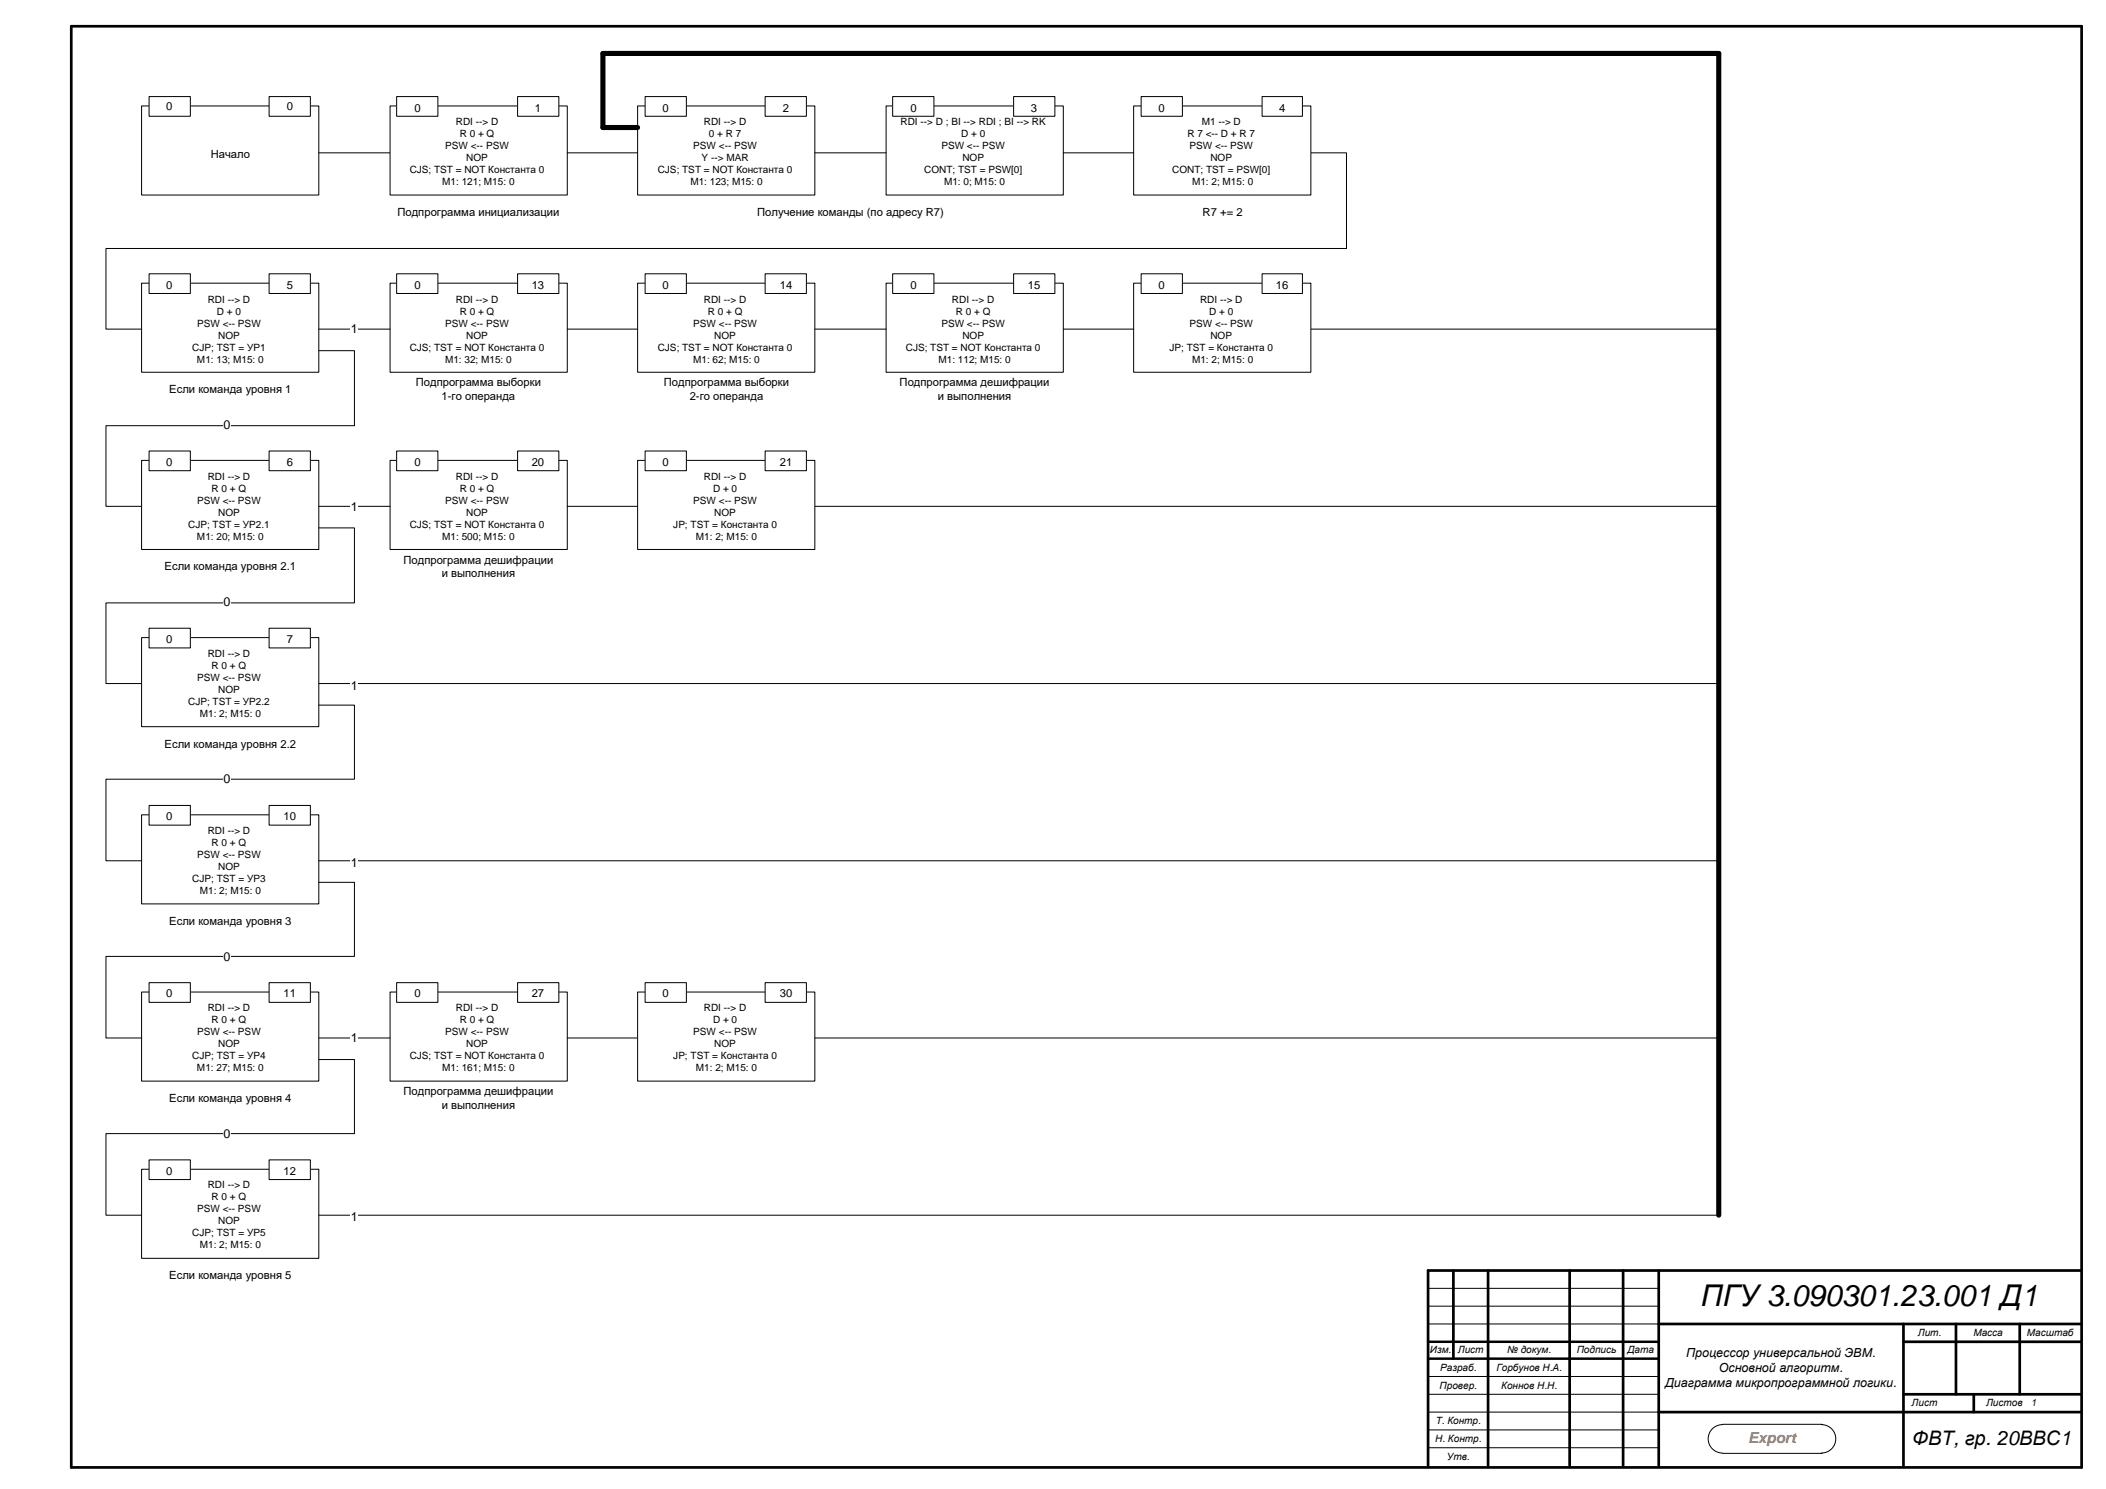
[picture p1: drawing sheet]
<svg xmlns="http://www.w3.org/2000/svg" width="594mm" height="420mm" viewBox="0 0 594 420" stroke-linecap="round" stroke-linejoin="round" font-family="sans-serif">
<path d="M40 29.9h50v25.1h-50z" fill="none" stroke="#000" stroke-width=".28"/>
<path d="M42.1 27.3h11.6v5.5h-11.6z" fill-rule="evenodd" fill="#fff"/>
<path d="M42.1 27.3h11.6v5.5h-11.6z" fill="none" stroke="#000" stroke-width=".28"/>
<path d="M75.9 27.3h11.7v5.5h-11.7z" fill-rule="evenodd" fill="#fff"/>
<path d="M75.9 27.3h11.7v5.5h-11.7zM90 43.1h20.1" fill="none" stroke="#000" stroke-width=".28"/>
<path d="M403 378.6h65M403 383.4h64.8" fill="none" stroke="#000" stroke-width=".7"/>
<path d="M110.1 29.9h50v25.1h-50z" fill-rule="evenodd" fill="#fff"/>
<path d="M110.1 29.9h50v25.1h-50z" fill="none" stroke="#000" stroke-width=".28"/>
<path d="M111.9 27.3h11.7v5.5h-11.7z" fill-rule="evenodd" fill="#fff"/>
<path d="M111.9 27.3h11.7v5.5h-11.7z" fill="none" stroke="#000" stroke-width=".28"/>
<path d="M146 27.3h11.7v5.5h-11.7z" fill-rule="evenodd" fill="#fff"/>
<path d="M146 27.3h11.7v5.5h-11.7z" fill="none" stroke="#000" stroke-width=".28"/>
<path d="M179.9 29.9h50v25.1h-50z" fill-rule="evenodd" fill="#fff"/>
<path d="M179.9 29.9h50v25.1h-50z" fill="none" stroke="#000" stroke-width=".28"/>
<path d="M182 27.3h11.7v5.5h-11.7z" fill-rule="evenodd" fill="#fff"/>
<path d="M182 27.3h11.7v5.5h-11.7z" fill="none" stroke="#000" stroke-width=".28"/>
<path d="M215.9 27.3h11.6v5.5h-11.6z" fill-rule="evenodd" fill="#fff"/>
<path d="M215.9 27.3h11.6v5.5h-11.6zM160.1 43.1h19.8" fill="none" stroke="#000" stroke-width=".28"/>
<path d="M250 29.9h50v25.1h-50z" fill-rule="evenodd" fill="#fff"/>
<path d="M250 29.9h50v25.1h-50z" fill="none" stroke="#000" stroke-width=".28"/>
<path d="M251.9 27.3h11.6v5.5h-11.6z" fill-rule="evenodd" fill="#fff"/>
<path d="M251.9 27.3h11.6v5.5h-11.6z" fill="none" stroke="#000" stroke-width=".28"/>
<path d="M286 27.3h11.7v5.5h-11.7z" fill-rule="evenodd" fill="#fff"/>
<path d="M286 27.3h11.7v5.5h-11.7zM229.9 43.1h20.1" fill="none" stroke="#000" stroke-width=".28"/>
<path d="M40 79.9h50v25.1h-50z" fill-rule="evenodd" fill="#fff"/>
<path d="M40 79.9h50v25.1h-50z" fill="none" stroke="#000" stroke-width=".28"/>
<path d="M42.1 77.3h11.6v5.5h-11.6z" fill-rule="evenodd" fill="#fff"/>
<path d="M42.1 77.3h11.6v5.5h-11.6z" fill="none" stroke="#000" stroke-width=".28"/>
<path d="M75.9 77.3h11.7v5.5h-11.7z" fill-rule="evenodd" fill="#fff"/>
<path d="M369.9 43.1h10v27h-350v22.8h10.1M75.9 77.3h11.7v5.5h-11.7z" fill="none" stroke="#000" stroke-width=".28"/>
<path d="M110.1 79.9h50v25.1h-50z" fill-rule="evenodd" fill="#fff"/>
<path d="M110.1 79.9h50v25.1h-50z" fill="none" stroke="#000" stroke-width=".28"/>
<path d="M111.9 77.3h11.7v5.5h-11.7z" fill-rule="evenodd" fill="#fff"/>
<path d="M111.9 77.3h11.7v5.5h-11.7z" fill="none" stroke="#000" stroke-width=".28"/>
<path d="M146 77.3h11.7v5.5h-11.7z" fill-rule="evenodd" fill="#fff"/>
<path d="M146 77.3h11.7v5.5h-11.7z" fill="none" stroke="#000" stroke-width=".28"/>
<path d="M179.9 79.9h50v25.1h-50z" fill-rule="evenodd" fill="#fff"/>
<path d="M179.9 79.9h50v25.1h-50z" fill="none" stroke="#000" stroke-width=".28"/>
<path d="M182 77.3h11.7v5.5h-11.7z" fill-rule="evenodd" fill="#fff"/>
<path d="M182 77.3h11.7v5.5h-11.7z" fill="none" stroke="#000" stroke-width=".28"/>
<path d="M215.9 77.3h11.6v5.5h-11.6z" fill-rule="evenodd" fill="#fff"/>
<path d="M215.9 77.3h11.6v5.5h-11.6z" fill="none" stroke="#000" stroke-width=".28"/>
<path d="M250 79.9h50v25.1h-50z" fill-rule="evenodd" fill="#fff"/>
<path d="M250 79.9h50v25.1h-50z" fill="none" stroke="#000" stroke-width=".28"/>
<path d="M251.9 77.3h11.6v5.5h-11.6z" fill-rule="evenodd" fill="#fff"/>
<path d="M251.9 77.3h11.6v5.5h-11.6z" fill="none" stroke="#000" stroke-width=".28"/>
<path d="M286 77.3h11.7v5.5h-11.7z" fill-rule="evenodd" fill="#fff"/>
<path d="M286 77.3h11.7v5.5h-11.7zM90 99h10v21.1h-70.1v22.8h10.1" fill="none" stroke="#000" stroke-width=".28"/>
<g fill="#fff">
<path d="M63 118h2.1v4.2h-2.1z" fill-rule="evenodd"/>
<path d="M40 129.9h50v25.1h-50z" fill-rule="evenodd"/>
</g>
<path d="M40 129.9h50v25.1h-50z" fill="none" stroke="#000" stroke-width=".28"/>
<path d="M42.1 127.3h11.6v5.5h-11.6z" fill-rule="evenodd" fill="#fff"/>
<path d="M42.1 127.3h11.6v5.5h-11.6z" fill="none" stroke="#000" stroke-width=".28"/>
<path d="M75.9 127.3h11.7v5.5h-11.7z" fill-rule="evenodd" fill="#fff"/>
<path d="M75.9 127.3h11.7v5.5h-11.7z" fill="none" stroke="#000" stroke-width=".28"/>
<path d="M40 179.9h50v25.2h-50z" fill-rule="evenodd" fill="#fff"/>
<path d="M40 179.9h50v25.2h-50z" fill="none" stroke="#000" stroke-width=".28"/>
<path d="M42.1 177.3h11.6v5.5h-11.6z" fill-rule="evenodd" fill="#fff"/>
<path d="M42.1 177.3h11.6v5.5h-11.6z" fill="none" stroke="#000" stroke-width=".28"/>
<path d="M75.9 177.3h11.7v5.5h-11.7z" fill-rule="evenodd" fill="#fff"/>
<path d="M75.9 177.3h11.7v5.5h-11.7z" fill="none" stroke="#000" stroke-width=".28"/>
<path d="M40 229.9h50v25.2h-50z" fill-rule="evenodd" fill="#fff"/>
<path d="M40 229.9h50v25.2h-50z" fill="none" stroke="#000" stroke-width=".28"/>
<path d="M42.1 227.3h11.6v5.5h-11.6z" fill-rule="evenodd" fill="#fff"/>
<path d="M42.1 227.3h11.6v5.5h-11.6z" fill="none" stroke="#000" stroke-width=".28"/>
<path d="M75.9 227.3h11.7v5.5h-11.7z" fill-rule="evenodd" fill="#fff"/>
<path d="M75.9 227.3h11.7v5.5h-11.7z" fill="none" stroke="#000" stroke-width=".28"/>
<path d="M40 279.9h50v25.2h-50z" fill-rule="evenodd" fill="#fff"/>
<path d="M40 279.9h50v25.2h-50z" fill="none" stroke="#000" stroke-width=".28"/>
<path d="M42.1 277.3h11.6v5.5h-11.6z" fill-rule="evenodd" fill="#fff"/>
<path d="M42.1 277.3h11.6v5.5h-11.6z" fill="none" stroke="#000" stroke-width=".28"/>
<path d="M75.9 277.3h11.7v5.5h-11.7z" fill-rule="evenodd" fill="#fff"/>
<path d="M90 149h10v21.1h-70.1v22.8h10.1M75.9 277.3h11.7v5.5h-11.7z" fill="none" stroke="#000" stroke-width=".28"/>
<path d="M63 168h2.1v4.2h-2.1z" fill-rule="evenodd" fill="#fff"/>
<path d="M90 199h10v20.9h-70.1v23h10.1" fill="none" stroke="#000" stroke-width=".28"/>
<path d="M63 217.8h2.1v4.2h-2.1z" fill-rule="evenodd" fill="#fff"/>
<path d="M90 249h10v20.9h-70.1v23h10.1" fill="none" stroke="#000" stroke-width=".28"/>
<g fill="#fff">
<path d="M63 267.8h2.1v4.2h-2.1z" fill-rule="evenodd"/>
<path d="M40 329.9h50v25.2h-50z" fill-rule="evenodd"/>
</g>
<path d="M40 329.9h50v25.2h-50z" fill="none" stroke="#000" stroke-width=".28"/>
<path d="M42.1 327.3h11.6v5.5h-11.6z" fill-rule="evenodd" fill="#fff"/>
<path d="M42.1 327.3h11.6v5.5h-11.6z" fill="none" stroke="#000" stroke-width=".28"/>
<path d="M75.9 327.3h11.7v5.5h-11.7z" fill-rule="evenodd" fill="#fff"/>
<path d="M90 299h10v20.9h-70.1v23h10.1M75.9 327.3h11.7v5.5h-11.7z" fill="none" stroke="#000" stroke-width=".28"/>
<g fill="#fff">
<path d="M63 317.8h2.1v4.2h-2.1z" fill-rule="evenodd"/>
<path d="M319.9 29.9h50v25.1h-50z" fill-rule="evenodd"/>
</g>
<path d="M319.9 29.9h50v25.1h-50z" fill="none" stroke="#000" stroke-width=".28"/>
<path d="M322 27.3h11.6v5.5h-11.6z" fill-rule="evenodd" fill="#fff"/>
<path d="M322 27.3h11.6v5.5h-11.6z" fill="none" stroke="#000" stroke-width=".28"/>
<path d="M356.1 27.3h11.4v5.5h-11.4z" fill-rule="evenodd" fill="#fff"/>
<path d="M179.9 36h-9.8v-20.9h314.9v327.8M356.1 27.3h11.4v5.5h-11.4zM300 43.1h19.9M485 140v2.9h-255.1M485 324.9v18h-395" fill="none" stroke="#000" stroke-width=".28"/>
<path d="M99 341.3h2.1v4.2h-2.1z" fill-rule="evenodd" fill="#fff"/>
<g fill="none" stroke="#000" stroke-width=".76">
<path d="M20.1 7.4h567.3v406.7h-567.3zM410.1 358.5v24.9M419.9 358.5v55M442.9 358.5v55M458 358.5v55M468 358.5v55M587.1 358.5h-184.1v55M468 373.6h119.1M537.1 373.6v39.9M537.1 378.6h50M551.9 373.6v19.8M569.9 373.6v19.8"/>
<path d="M468 398.5h119.1M537.1 393.4h50M556.9 393.4v5.1"/>
</g>
<path d="M485 184.9v8h-395M403 363.5h65M403 368.6h65M403 373.6h65M403 388.4h65M403 393.4h65M403 398.5h65M403 403.5h65M403 408.5h65" fill="none" stroke="#000" stroke-width=".28"/>
<path d="M99 191.3h2.1v4.2h-2.1z" fill-rule="evenodd" fill="#fff"/>
<path d="M90 92.9h20.1" fill="none" stroke="#000" stroke-width=".28"/>
<path d="M99 90.8h2.1v4.2h-2.1z" fill-rule="evenodd" fill="#fff"/>
<path d="M485 60.1v32.8h-115.1M160.1 92.9h19.8M229.9 92.9h20.1" fill="none" stroke="#000" stroke-width=".28"/>
<path d="M319.9 79.9h50v25.1h-50z" fill-rule="evenodd" fill="#fff"/>
<path d="M319.9 79.9h50v25.1h-50z" fill="none" stroke="#000" stroke-width=".28"/>
<path d="M322 77.3h11.6v5.5h-11.6z" fill-rule="evenodd" fill="#fff"/>
<path d="M322 77.3h11.6v5.5h-11.6z" fill="none" stroke="#000" stroke-width=".28"/>
<path d="M356.1 77.3h11.4v5.5h-11.4z" fill-rule="evenodd" fill="#fff"/>
<path d="M356.1 77.3h11.4v5.5h-11.4zM300 92.9h19.9" fill="none" stroke="#000" stroke-width=".28"/>
<path d="M110.1 279.9h50v25.2h-50z" fill-rule="evenodd" fill="#fff"/>
<path d="M110.1 279.9h50v25.2h-50z" fill="none" stroke="#000" stroke-width=".28"/>
<path d="M111.9 277.3h11.7v5.5h-11.7z" fill-rule="evenodd" fill="#fff"/>
<path d="M111.9 277.3h11.7v5.5h-11.7z" fill="none" stroke="#000" stroke-width=".28"/>
<path d="M146 277.3h11.7v5.5h-11.7z" fill-rule="evenodd" fill="#fff"/>
<path d="M146 277.3h11.7v5.5h-11.7zM160.1 292.9h19.8" fill="none" stroke="#000" stroke-width=".28"/>
<path d="M179.9 279.9h50v25.2h-50z" fill-rule="evenodd" fill="#fff"/>
<path d="M179.9 279.9h50v25.2h-50z" fill="none" stroke="#000" stroke-width=".28"/>
<path d="M182 277.3h11.7v5.5h-11.7z" fill-rule="evenodd" fill="#fff"/>
<path d="M182 277.3h11.7v5.5h-11.7z" fill="none" stroke="#000" stroke-width=".28"/>
<path d="M215.9 277.3h11.6v5.5h-11.6z" fill-rule="evenodd" fill="#fff"/>
<path d="M215.9 277.3h11.6v5.5h-11.6zM485 274.9v18h-255.1" fill="none" stroke="#000" stroke-width=".28"/>
<path d="M483.2 403.2a4.7 4.7 0 0 1 2.8-1.3l28 .1a4 4 0 0 1 4 4 4 4 0 0 1-4 4l-28 .1a4.1 4.1 0 0 1-3.7-2.5 4.1 4.1 0 0 1 .9-4.4z" fill-rule="evenodd" fill="#fff"/>
<path d="M483.2 403.2a4.7 4.7 0 0 1 2.8-1.3l28 .1a4 4 0 0 1 4 4 4 4 0 0 1-4 4l-28 .1a4.1 4.1 0 0 1-3.7-2.5 4.1 4.1 0 0 1 .9-4.4z" fill="none" stroke="#000" stroke-width=".28"/>
<path d="M110.1 129.9h50v25.1h-50z" fill-rule="evenodd" fill="#fff"/>
<path d="M110.1 129.9h50v25.1h-50z" fill="none" stroke="#000" stroke-width=".28"/>
<path d="M111.9 127.3h11.7v5.5h-11.7z" fill-rule="evenodd" fill="#fff"/>
<path d="M111.9 127.3h11.7v5.5h-11.7z" fill="none" stroke="#000" stroke-width=".28"/>
<path d="M146 127.3h11.7v5.5h-11.7z" fill-rule="evenodd" fill="#fff"/>
<path d="M146 127.3h11.7v5.5h-11.7zM90 142.9h20.1" fill="none" stroke="#000" stroke-width=".28"/>
<g fill="#fff">
<path d="M99 140.8h2.1v4.2h-2.1z" fill-rule="evenodd"/>
<path d="M179.9 129.9h50v25.1h-50z" fill-rule="evenodd"/>
</g>
<path d="M179.9 129.9h50v25.1h-50z" fill="none" stroke="#000" stroke-width=".28"/>
<path d="M182 127.3h11.7v5.5h-11.7z" fill-rule="evenodd" fill="#fff"/>
<path d="M182 127.3h11.7v5.5h-11.7z" fill="none" stroke="#000" stroke-width=".28"/>
<path d="M215.9 127.3h11.6v5.5h-11.6z" fill-rule="evenodd" fill="#fff"/>
<path d="M215.9 127.3h11.6v5.5h-11.6zM160.1 142.9h19.8M90 292.9h20.1" fill="none" stroke="#000" stroke-width=".28"/>
<path d="M99 290.8h2.1v4.2h-2.1z" fill-rule="evenodd" fill="#fff"/>
<path d="M485 224.9v18h-395" fill="none" stroke="#000" stroke-width=".28"/>
<path d="M99 241.3h2.1v4.2h-2.1z" fill-rule="evenodd" fill="#fff"/>
<path d="M179.9 36h-9.8v-20.9h314.9v327.8" fill="none" stroke="#000" stroke-width="1.4"/>
<text font-size="8.5" x="480" y="368.5">ПГУ3.090301.23.001 Д1</text>
<text font-size="5.6" x="539.5" y="407.7">ФВТ, гр. 20ВВС1</text>
<text font-size="4.2" fill="#f60" x="493.3" y="407.3">Export</text>
<g font-size="3.5">
<text x="99" y="94.1">1</text>
<text x="63" y="121.1">0</text>
<text x="99" y="144.1">1</text>
<text x="63" y="171.1">0</text>
<text x="99" y="194.6">1</text>
<text x="63" y="221.1">0</text>
<text x="99" y="244.6">1</text>
<text x="63" y="271.1">0</text>
<text x="99" y="294.1">1</text>
<text x="63" y="321.1">0</text>
<text x="99" y="344.6">1</text>
<text x="475.8" y="382.8">Процессор универсальной ЭВМ.</text>
<text x="485" y="387.1">Основной алгоритм.</text>
<text x="469.9" y="391.3">Диаграмма микропрограммной логики.</text>
</g>
<g font-size="3.2">
<text x="46.9" y="31">0</text>
<text x="80.9" y="31">0</text>
<text x="116.9" y="31.5">0</text>
<text x="150.9" y="31.5">1</text>
<text x="186.9" y="31.5">0</text>
<text x="220.9" y="31.5">2</text>
<text x="256.9" y="31.5">0</text>
<text x="290.9" y="31.5">3</text>
<text x="326.9" y="31.5">0</text>
<text x="360.9" y="31.5">4</text>
<text x="59.5" y="44.5">Начало</text>
<text x="112.1" y="61">Подпрограмма инициализации</text>
<text x="213.6" y="61">Получение команды (по адресу R7)</text>
<text x="339.4" y="61">R7 += 2</text>
<text x="46.9" y="81.5">0</text>
<text x="80.9" y="81.5">5</text>
<text x="116.9" y="81.5">0</text>
<text x="150" y="81.5">13</text>
<text x="186.9" y="81.5">0</text>
<text x="220" y="81.5">14</text>
<text x="256.9" y="81.5">0</text>
<text x="290" y="81.5">15</text>
<text x="326.9" y="81.5">0</text>
<text x="360" y="81.5">16</text>
<text x="47.8" y="111">Если команда уровня 1</text>
<text x="117.3" y="109">Подпрограмма выборки</text>
<text x="124.6" y="112.9">1-го операнда</text>
<text x="187.3" y="109">Подпрограмма выборки</text>
<text x="194.6" y="112.9">2-го операнда</text>
<text x="253.8" y="109">Подпрограмма дешифрации</text>
<text x="264.6" y="112.9">и выполнения</text>
<text x="46.9" y="131.5">0</text>
<text x="80.9" y="131.5">6</text>
<text x="116.9" y="131.5">0</text>
<text x="150" y="131.5">20</text>
<text x="186.9" y="131.5">0</text>
<text x="220" y="131.5">21</text>
<text x="46.4" y="161">Если команда уровня 2.1</text>
<text x="113.8" y="159">Подпрограмма дешифрации</text>
<text x="124.6" y="162.9">и выполнения</text>
<text x="46.9" y="181.5">0</text>
<text x="80.9" y="181.5">7</text>
<text x="46.4" y="211">Если команда уровня 2.2</text>
<text x="46.9" y="231.5">0</text>
<text x="80" y="231.5">10</text>
<text x="47.8" y="261">Если команда уровня 3</text>
<text x="46.9" y="281.5">0</text>
<text x="80" y="281.5">11</text>
<text x="116.9" y="281.5">0</text>
<text x="150" y="281.5">27</text>
<text x="186.9" y="281.5">0</text>
<text x="220" y="281.5">30</text>
<text x="47.8" y="311">Если команда уровня 4</text>
<text x="113.8" y="309">Подпрограмма дешифрации</text>
<text x="124.6" y="312.9">и выполнения</text>
<text x="46.9" y="331.5">0</text>
<text x="80" y="331.5">12</text>
<text x="47.8" y="361">Если команда уровня 5</text>
</g>
<g font-size="2.8">
<text x="128.6" y="35.4">RDI --&gt; D</text>
<text x="198.6" y="35.4">RDI --&gt; D</text>
<text x="254.1" y="35.4">RDI --&gt; D ; BI --&gt; RDI ; BI --&gt; RK</text>
<text x="339.1" y="35.4">M1 --&gt; D</text>
<text x="129.7" y="38.7">R 0 + Q</text>
<text x="200" y="38.7">0 + R 7</text>
<text x="271.2" y="38.7">D + 0</text>
<text x="335" y="38.7">R 7 &lt;-- D + R 7</text>
<text x="125.6" y="42.1">PSW &lt;-- PSW</text>
<text x="131.6" y="45.5">NOP</text>
<text x="195.6" y="42.1">PSW &lt;-- PSW</text>
<text x="198" y="45.5">Y --&gt; MAR</text>
<text x="265.6" y="42.1">PSW &lt;-- PSW</text>
<text x="271.6" y="45.5">NOP</text>
<text x="335.6" y="42.1">PSW &lt;-- PSW</text>
<text x="341.5" y="45.5">NOP</text>
<text x="115.6" y="48.9">CJS; TST = NOT Константа 0</text>
<text x="124.8" y="52.3">M1: 121; M15: 0</text>
<text x="185.6" y="48.9">CJS; TST = NOT Константа 0</text>
<text x="194.8" y="52.3">M1: 123; M15: 0</text>
<text x="260.8" y="48.9">CONT; TST = PSW[0]</text>
<text x="266.4" y="52.3">M1: 0; M15: 0</text>
<text x="330.8" y="48.9">CONT; TST = PSW[0]</text>
<text x="336.4" y="52.3">M1: 2; M15: 0</text>
<text x="58.6" y="85.4">RDI --&gt; D</text>
<text x="61.2" y="88.7">D + 0</text>
<text x="128.6" y="85.4">RDI --&gt; D</text>
<text x="129.7" y="88.7">R 0 + Q</text>
<text x="198.6" y="85.4">RDI --&gt; D</text>
<text x="199.7" y="88.7">R 0 + Q</text>
<text x="268.6" y="85.4">RDI --&gt; D</text>
<text x="269.7" y="88.7">R 0 + Q</text>
<text x="338.6" y="85.4">RDI --&gt; D</text>
<text x="341.2" y="88.7">D + 0</text>
<text x="55.6" y="92.1">PSW &lt;-- PSW</text>
<text x="61.5" y="95.5">NOP</text>
<text x="125.6" y="92.1">PSW &lt;-- PSW</text>
<text x="131.6" y="95.5">NOP</text>
<text x="195.6" y="92.1">PSW &lt;-- PSW</text>
<text x="201.5" y="95.5">NOP</text>
<text x="265.6" y="92.1">PSW &lt;-- PSW</text>
<text x="271.6" y="95.5">NOP</text>
<text x="335.6" y="92.1">PSW &lt;-- PSW</text>
<text x="341.5" y="95.5">NOP</text>
<text x="54.3" y="98.9">CJP; TST = УР1</text>
<text x="115.6" y="98.9">CJS; TST = NOT Константа 0</text>
<text x="185.6" y="98.9">CJS; TST = NOT Константа 0</text>
<text x="255.6" y="98.9">CJS; TST = NOT Константа 0</text>
<text x="330" y="98.9">JP; TST = Константа 0</text>
<text x="55.6" y="102.3">M1: 13; M15: 0</text>
<text x="125.6" y="102.3">M1: 32; M15: 0</text>
<text x="195.6" y="102.3">M1: 62; M15: 0</text>
<text x="264.8" y="102.3">M1: 112; M15: 0</text>
<text x="336.4" y="102.3">M1: 2; M15: 0</text>
<text x="58.6" y="135.4">RDI --&gt; D</text>
<text x="128.6" y="135.4">RDI --&gt; D</text>
<text x="198.6" y="135.4">RDI --&gt; D</text>
<text x="55.6" y="142.1">PSW &lt;-- PSW</text>
<text x="59.7" y="138.7">R 0 + Q</text>
<text x="125.6" y="142.1">PSW &lt;-- PSW</text>
<text x="129.7" y="138.7">R 0 + Q</text>
<text x="195.6" y="142.1">PSW &lt;-- PSW</text>
<text x="201.2" y="138.7">D + 0</text>
<text x="53.1" y="148.9">CJP; TST = УР2.1</text>
<text x="61.5" y="145.5">NOP</text>
<text x="115.6" y="148.9">CJS; TST = NOT Константа 0</text>
<text x="131.6" y="145.5">NOP</text>
<text x="190" y="148.9">JP; TST = Константа 0</text>
<text x="201.5" y="145.5">NOP</text>
<text x="55.6" y="152.3">M1: 20; M15: 0</text>
<text x="124.8" y="152.3">M1: 500; M15: 0</text>
<text x="196.4" y="152.3">M1: 2; M15: 0</text>
<text x="58.6" y="185.4">RDI --&gt; D</text>
<text x="59.7" y="188.8">R 0 + Q</text>
<text x="55.6" y="192.1">PSW &lt;-- PSW</text>
<text x="61.5" y="195.5">NOP</text>
<text x="53.1" y="198.9">CJP; TST = УР2.2</text>
<text x="56.4" y="202.3">M1: 2; M15: 0</text>
<text x="58.6" y="235.4">RDI --&gt; D</text>
<text x="59.7" y="238.7">R 0 + Q</text>
<text x="55.6" y="242.1">PSW &lt;-- PSW</text>
<text x="61.5" y="245.5">NOP</text>
<text x="54.3" y="248.9">CJP; TST = УР3</text>
<text x="56.4" y="252.3">M1: 2; M15: 0</text>
<text x="58.6" y="285.4">RDI --&gt; D</text>
<text x="128.6" y="285.4">RDI --&gt; D</text>
<text x="198.6" y="285.4">RDI --&gt; D</text>
<text x="55.6" y="292.1">PSW &lt;-- PSW</text>
<text x="59.7" y="288.7">R 0 + Q</text>
<text x="125.6" y="292.1">PSW &lt;-- PSW</text>
<text x="129.7" y="288.7">R 0 + Q</text>
<text x="195.6" y="292.1">PSW &lt;-- PSW</text>
<text x="201.2" y="288.7">D + 0</text>
<text x="54.3" y="298.9">CJP; TST = УР4</text>
<text x="61.5" y="295.5">NOP</text>
<text x="115.6" y="298.9">CJS; TST = NOT Константа 0</text>
<text x="131.6" y="295.5">NOP</text>
<text x="190" y="298.9">JP; TST = Константа 0</text>
<text x="201.5" y="295.5">NOP</text>
<text x="55.6" y="302.3">M1: 27; M15: 0</text>
<text x="124.8" y="302.3">M1: 161; M15: 0</text>
<text x="196.4" y="302.3">M1: 2; M15: 0</text>
<text x="58.6" y="335.4">RDI --&gt; D</text>
<text x="59.7" y="338.7">R 0 + Q</text>
<text x="55.6" y="342.1">PSW &lt;-- PSW</text>
<text x="61.5" y="345.5">NOP</text>
<text x="54.3" y="348.9">CJP; TST = УР5</text>
<text x="56.4" y="352.3">M1: 2; M15: 0</text>
<text x="541.2" y="376.8">Лит.</text>
<text x="556.8" y="376.8">Масса</text>
<text x="571.9" y="376.8">Масштаб</text>
<text x="403.5" y="381.8">Изм.</text>
<text x="411.4" y="381.8">Лист</text>
<text x="425.3" y="381.8">№ докум.</text>
<text x="444.9" y="381.8">Подпись</text>
<text x="459.3" y="381.8">Дата</text>
<text x="406.4" y="386.8">Разраб.</text>
<text x="422.2" y="386.8">Горбунов Н.А.</text>
<text x="406.2" y="391.8">Провер.</text>
<text x="423.6" y="391.8">Коннов Н.Н.</text>
<text x="405.1" y="401.8">Т. Контр.</text>
<text x="539.4" y="396.8">Лист</text>
<text x="560.4" y="396.8">Листов</text>
<text x="573.1" y="396.8">1</text>
<text x="405" y="406.8">Н. Контр.</text>
<text x="408.3" y="411.8">Утв.</text>
</g>
</svg>
